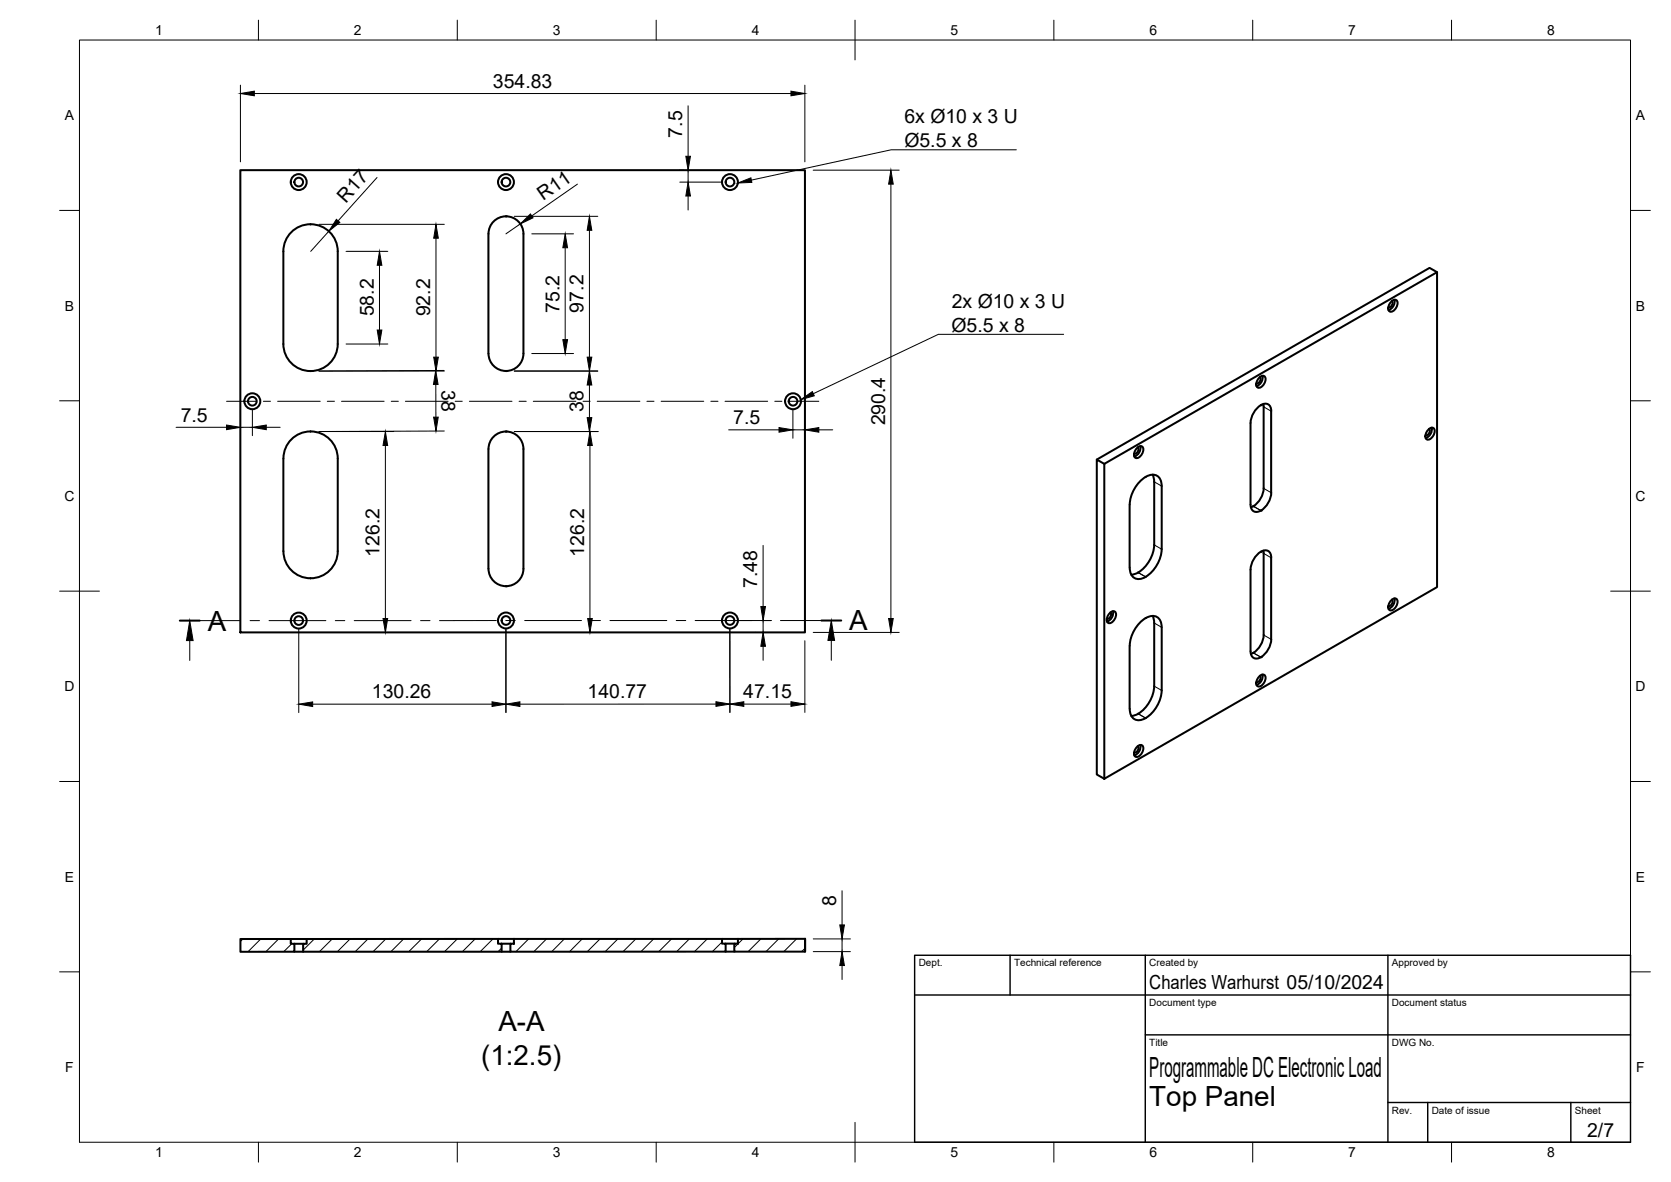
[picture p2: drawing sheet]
<svg xmlns="http://www.w3.org/2000/svg" width="420mm" height="297mm" viewBox="0 0 420 297" stroke-linecap="round" stroke-linejoin="round" font-family="sans-serif">
<!-- layer: Visible -->
<g fill="none" stroke="#000" stroke-width=".51">
<path d="M60.4 42.8h142v116.1h-142zM78 56.4h.1M78.1 56.4a6.8 6.8 0 0 0-6.9 6.8v23.2a6.8 6.8 0 0 0 6.9 6.8 6.8 6.8 0 0 0 6.8-6.8v-23.2a6.8 6.8 0 0 0-6.8-6.8M124.4 55.4a4.4 4.4 0 0 1 4.7-.6 4.4 4.4 0 0 1 2.5 4v30a4.4 4.4 0 0 1-4.4 4.4 4.4 4.4 0 0 1-4.4-4.4v-30a4.4 4.4 0 0 1 1.6-3.4zM349.9 75.8a.86 .86 0 0 1 1.5 0 2.16 2.16 0 0 1-1.9 2.5 1.44 1.44 0 0 1 0-2.2zM350 75.6a1.07 1.07 0 0 1-.9 1.6M350.6 75.3a2.32 2.32 0 0 1-1.5 2.6M361.3 68.4l-1.8-1.1-83.7 48.2M316.7 94.9a.86 .86 0 0 1 1.5 0 2.16 2.16 0 0 1-1.8 2.5 1.44 1.44 0 0 1-.1-2.2zM316.8 94.8a1.07 1.07 0 0 1-.9 1.5M317.4 94.4a2.32 2.32 0 0 1-1.5 2.7M71.2 115.2v23.3"/>
<path d="M71.3 115.2a6.8 6.8 0 0 1 6.8-6.8 6.8 6.8 0 0 1 6.8 6.8v23.3M124.4 109.5a4.4 4.4 0 0 1 4.7-.6 4.4 4.4 0 0 1 2.5 3.9v30.1a4.4 4.4 0 0 1-4.4 4.4 4.4 4.4 0 0 1-4.4-4.4v-30.1a4.4 4.4 0 0 1 1.6-3.3zM277.7 116.6l83.6-48.2v79.1l-83.6 48.2zM277.7 116.6l-1.9-1.1v79.1l1.9 1.1M285.9 112.5a.86 .86 0 0 1 1.5 0 2.16 2.16 0 0 1-1.8 2.6 1.44 1.44 0 0 1 0-2.2zM286.1 112.4a1.07 1.07 0 0 1-.9 1.6M286.7 112.1a2.32 2.32 0 0 1-1.5 2.6M288.1 119.9a2.45 2.45 0 0 1 2.8-.4 2.45 2.45 0 0 1 1.2 2.6v15.9M288.1 119.8a8.8 8.8 0 0 0-4 7l-.1 15.9M289.8 119.3l.4 1.8v15.8a8.9 8.9 0 0 1-4 7M317 101.8a5.8 5.8 0 0 0-2.6 4.5v20.5a1.59 1.59 0 0 0 .8 1.7 1.59 1.59 0 0 0 1.8-.2 5.7 5.7 0 0 0 2.6-4.5v-20.5M317 101.8a1.59 1.59 0 0 1 1.9-.2 1.59 1.59 0 0 1 .7 1.7"/>
<path d="M317.7 101.5v21.2a5.4 5.4 0 0 1-3.2 4.8M359.2 107.9a.86 .86 0 0 1 1.5 0 2.16 2.16 0 0 1-1.8 2.6 1.44 1.44 0 0 1 0-2.2zM359.3 107.8a1.07 1.07 0 0 1-.9 1.6M360 107.5a2.32 2.32 0 0 1-1.5 2.6M71.3 138.5a6.8 6.8 0 0 0 6.8 6.8 6.8 6.8 0 0 0 6.8-6.8M292.1 138a8.8 8.8 0 0 1-4 6.9M317.7 138.4v21.2M279.1 154a.86 .86 0 0 1 1.5 0 2.16 2.16 0 0 1-1.8 2.6 1.44 1.44 0 0 1 0-2.2zM279.2 153.9a1.07 1.07 0 0 1-.9 1.6M279.8 153.6a2.32 2.32 0 0 1-1.5 2.6M284.1 142.7a2.44 2.44 0 0 0 1.1 2.5 2.44 2.44 0 0 0 2.9-.2M286.2 143.9l-1.7 .5"/>
<path d="M286.2 143.9h.1M288.1 155.3a8.8 8.8 0 0 0-4 7M288.1 145h.1M288.1 155.3h.1M288.1 155.3a2.45 2.45 0 0 1 2.8-.2 2.45 2.45 0 0 1 1.2 2.6v15.8a8.8 8.8 0 0 1-4 6.9M289.8 154.8l.4 1.7M290.2 156.6v15.8a7.7 7.7 0 0 1-5.7 7.5M317.7 159.6a5.4 5.4 0 0 1-3.2 4.7M349.9 150.8a.86 .86 0 0 1 1.5 0 2.16 2.16 0 0 1-1.9 2.6 1.44 1.44 0 0 1 0-2.2zM350 150.7a1.07 1.07 0 0 1-.9 1.6M350.6 150.4a2.32 2.32 0 0 1-1.5 2.6M284 162.3l.1 15.8a2.44 2.44 0 0 0 1.1 2.6 2.44 2.44 0 0 0 2.9-.2"/>
<path d="M316.7 169.9a.86 .86 0 0 1 1.5 .1 2.16 2.16 0 0 1-1.8 2.5 1.44 1.44 0 0 1-.1-2.2zM316.8 169.8a1.07 1.07 0 0 1-.9 1.6M317.4 169.5a2.32 2.32 0 0 1-1.5 2.6M319.6 160.6a5.2 5.2 0 0 1-3.7 4.9 1.54 1.54 0 0 1-1.5-1.9v-20.4a5.1 5.1 0 0 1 3.8-4.9 1.54 1.54 0 0 1 1.4 1.8v20.6M285.9 187.6a.86 .86 0 0 1 1.5 0 2.16 2.16 0 0 1-1.8 2.6 1.44 1.44 0 0 1 0-2.2zM286.1 187.5a1.07 1.07 0 0 1-.9 1.6M286.7 187.2a2.32 2.32 0 0 1-1.5 2.6M60.5 236h12.6v1.2h.9v2h-13.5zM73.1 236h4M74 237.2h2.2M74 239.2h2.2M77.1 236h48.1v1.2h.9v2h-49.9v-2h.9z"/>
<path d="M125.2 236h4M126.1 237.2h2.2M126.1 239.2h2.2M129.2 236h52.3v1.1h1v2l-54.2 .1v-2h.9zM181.5 236h4M182.5 237.1h2.1M182.5 239.1h2.1M185.5 236l16.9-.1v3.2h-17.8v-2h.9zM202.4 235.9h.1M202.4 235.9v3.2"/>
<circle cx="75.1" cy="45.8" r="1.09"/>
<circle cx="75.1" cy="45.8" r="2"/>
<circle cx="127.2" cy="45.8" r="1.09"/>
<circle cx="127.2" cy="45.8" r="2"/>
<circle cx="183.5" cy="45.8" r="1.09"/>
<circle cx="183.5" cy="45.8" r="2"/>
<circle cx="63.4" cy="100.8" r="1.09"/>
<circle cx="63.4" cy="100.8" r="2"/>
<circle cx="199.4" cy="100.8" r="1.09"/>
<circle cx="199.4" cy="100.8" r="2"/>
<circle cx="75.1" cy="156" r="1.09"/>
<circle cx="75.1" cy="156" r="2"/>
<circle cx="127.2" cy="155.9" r="1.09"/>
<circle cx="127.2" cy="155.9" r="2"/>
<circle cx="183.5" cy="155.9" r="1.09"/>
<circle cx="183.5" cy="155.9" r="2"/>
</g>
<g fill="#000">
<circle cx="127.2" cy="54.4" r=".25"/>
<circle cx="127.2" cy="93.2" r=".25"/>
<circle cx="127.2" cy="108.4" r=".25"/>
<circle cx="317" cy="101.8" r=".25"/>
<circle cx="315.1" cy="127.2" r=".25"/>
<circle cx="317" cy="128.3" r=".25"/>
<circle cx="317" cy="138.7" r=".25"/>
<circle cx="127.2" cy="147.3" r=".25"/>
<circle cx="315.1" cy="164.1" r=".25"/>
<circle cx="317" cy="165.1" r=".25"/>
</g>
<!-- layer: Visible Narrow -->
<path d="M317.7 102.2l1.9 1.1M290.2 121.1l1.9 1.1M290.2 136.9l1.9 1.1M315.1 127.2l1.9 1.1M317.7 139.1l1.9 1.1M317.7 122.7l1.9 1.1M288.1 145l-1.9-1.1 1.9 1.1M290.2 156.6l1.9 1.1M317.7 159.6l1.9 1.1M286.2 179.4l1.9 1.1M290.2 172.4l1.9 1.1M315.1 164.1l1.9 1" fill="none" stroke="#000" stroke-width=".25"/>
<!-- layer: BORDER -->
<g fill="none" stroke="#000" stroke-width=".25">
<path d="M20 10.1h390v276.9h-390zM65 5.1v5M115 5.1v5M165 5.1v5M215 5.1v10M265 5.1v5M315 5.1v5M365 5.1v5M15 52.9h5M410 52.9h5M15 100.7h5M410 100.7h5"/>
<path d="M15 148.6h10M405 148.6h10M15 196.4h5M410 196.4h5M15 244.2h5M410 244.2h5M65 287v5M115 287v5M165 287v5M215 282.1v9.9M265 287v5M315 287v5"/>
<path d="M365 287v5"/>
</g>
<!-- layer: TITLEBLOCK -->
<path d="M230 240.1h180v46.9h-180zM230 250h180M254 240.1v9.9M288 240.1v46.9M349 240.1v46.9M288 260.1h122M349 277.1h61M359 277.1v9.9M395 277.1v9.9" fill="none" stroke="#000" stroke-width=".36"/>
<!-- layer: Section Lines -->
<path d="M45.2 156h5M206.5 155.9h5" fill="none" stroke="#000" stroke-width=".51"/>
<g fill="none" stroke="#000" stroke-width=".25">
<path d="M50.2 156h10.3M62.9 156h2.4M67.6 156h14.3M84.3 156h2.4M89.1 156h14.3M105.7 156h2.4M124.8 155.9l-14.3 .1M127.2 155.9h2.4M131.9 155.9h14.3M148.6 155.9h2.4M153.4 155.9h14.3M170 155.9h2.4"/>
<path d="M174.8 155.9h14.3M191.5 155.9h2.3M196.2 155.9h10.3M47.7 161v5M209 160.9v5"/>
</g>
<path d="M47.7 156l.9 5h-1.7zM209 155.9l.8 5h-1.6z" fill="#000" stroke="#000" stroke-width=".25"/>
<!-- layer: Hatching -->
<g fill="none" stroke="#000" stroke-width=".25">
<path d="M61.1 236l-.6 .6M65.6 236l-3.2 3.2M70 236l-3.2 3.2M73.3 237.2l-2 2M79 236l-2.8 2.8M83.5 236l-3.2 3.2M88 236l-3.2 3.2M92.5 236l-3.2 3.2M97 236l-3.2 3.2M101.5 236l-3.2 3.2M106 236l-3.2 3.2M110.5 236l-3.2 3.2"/>
<path d="M115 236l-3.2 3.2M119.4 236l-3.2 3.2M123.9 236l-3.2 3.2M126.1 238.3l-.9 .9M132.9 236l-3.2 3.2M137.4 236l-3.2 3.2M141.9 236l-3.2 3.2M146.4 236l-3.2 3.2M150.9 236l-3.2 3.1M155.4 236l-3.2 3.1M159.9 236l-3.2 3.1M164.4 236l-3.2 3.1"/>
<path d="M168.8 236l-3.1 3.1M173.3 236l-3.2 3.1M177.8 236l-3.2 3.1M181.5 236.7l-2.4 2.4M186.8 236l-2.2 2.1M191.3 236l-3.2 3.1M195.8 236l-3.2 3.1M200.3 236l-3.2 3.1M202.4 238.3l-.8 .8"/>
</g>
<!-- layer: FD_Dimensions -->
<g fill="none" stroke="#000" stroke-width=".25">
<path d="M60.5 21.4v19.3M63.9 23.5h135M173 26.6v12.7M202.4 21.4v19.3M80.2 56.4h31.5M82.7 58.1l-4.6 5.1M94.8 44.6l-9.8 10.9M109.6 59.9v29.9M129.3 54.4h21M130.8 56.3l-3.6 2.5M133.7 58.8h10.5M145.2 46.3l-11.5 8"/>
<path d="M148.2 57.9v31.9M170.9 42.8h1M170.9 45.8h10.5M173 42.8v3M173 49.3v3.5M204.5 42.8h21.6M224 46.3v109.1M87 63.2h10.5M95.4 66.7v16.2M142.1 62.3v23.1M80.2 93.2h31.5M87 86.5h10.5"/>
<path d="M109.6 96.6v8.2M111.7 93.1l-31.5 .1M129.3 93.2h21M133.7 88.8h10.5M148.2 96.8v8.2M44.3 107.4h12.7M60.5 107.4h3M63.5 102.9v6.6M67 107.4h3.4M96.9 112v43.4M111.7 108.3l-31.5 .1h18.8M129.3 108.4h21.1"/>
<path d="M148.3 112v43.4M183.2 108h12.7M199.4 102.9v7.2M199.4 108h3M205.9 108h3.5M191.9 137.1v15.3M75.1 158.1v21M127.2 158.1v21M185.6 155.9h8.4M189.8 158.9h.1M191.9 155.9v3M204.5 158.9h21.6"/>
<path d="M78.6 177h45.1M180 176.9l-49.3 .1M183.5 179v-21v21M187 176.9h11.9M191.9 162.4v3.5M202.4 161v18M204.5 239.1h9.3M204.5 236h9.3M211.7 223.8v8.6M211.7 236v3.1M211.7 242.6v3.6"/>
</g>
<g fill="#000" stroke="#000" stroke-width=".25">
<path d="M60.5 23.5l3.4-.6v1.2zM172.4 39.3h1.2l-.6 3.5zM198.9 22.9l3.5 .6-3.5 .6zM84.6 55.1l.8 .8-2.7 2.2zM109.6 56.4l.6 3.5h-1.1zM130.8 56.3l2.6-2.5 .6 .9zM148.2 54.4l.6 3.5h-1.2zM173 45.8l.6 3.5h-1.2zM224 42.8l.6 3.5h-1.2zM95.4 63.2l.6 3.5h-1.2zM142.1 58.8l.6 3.5h-1.2zM94.8 82.9h1.2l-.6 3.6z"/>
<path d="M109.1 89.8h1.1l-.6 3.4zM109.6 93.1l.6 3.5h-1.2zM141.5 85.4h1.2l-.6 3.4zM147.6 89.8h1.2l-.6 3.4zM148.2 93.2l.6 3.6h-1.2zM57 106.8l3.5 .6-3.5 .6zM63.5 107.4l3.5-.6v1.2zM96.9 108.4l.6 3.6h-1.2zM109 104.8h1.2l-.6 3.5zM147.6 105h1.2l-.6 3.4zM148.3 108.4l.6 3.6h-1.1zM195.9 107.4l3.5 .6-3.5 .6z"/>
<path d="M202.4 108l3.5-.6v1.2zM96.3 155.4h1.2l-.6 3.5zM147.8 155.4h1.1l-.6 3.5zM191.3 152.4h1.2l-.6 3.5zM223.4 155.4h1.2l-.6 3.5zM75.1 177l3.5-.6v1.2zM123.7 176.4l3.5 .6-3.5 .5zM127.2 177l3.5-.6v1.1zM180 176.3l3.5 .6-3.5 .6zM183.5 176.9l3.5-.6v1.2zM191.9 158.9l.6 3.5h-1.2zM198.9 176.3l3.5 .6-3.5 .6z"/>
<path d="M211.2 232.4h1.1l-.6 3.6zM211.7 239.1l.6 3.5h-1.1z"/>
</g>
<!-- layer: Hole Notes -->
<path d="M185.5 46l3.3-1.3 .2 1.1zM201.3 100.4l3-2 .4 1.1z" fill="#000" stroke="#000" stroke-width=".25"/>
<path d="M255.5 37.6h-31.4l-35.2 7.7M267.4 84h-31.5l-31.4 14.9" fill="none" stroke="#000" stroke-width=".25"/>
<!-- layer: Smart Centers -->
<g fill="none" stroke="#000" stroke-width=".25">
<path d="M57 100.8h7.5M66.2 100.8h1.8M69.8 100.8h10.7M82.3 100.8h1.8M85.9 100.8h10.7M98.4 100.8h1.8M101.9 100.8h10.8M114.4 100.8h1.8M118 100.8h10.7M130.5 100.8h1.8M134.1 100.8h10.7M146.6 100.8h1.8"/>
<path d="M150.2 100.8h10.7M162.7 100.8h1.7M166.2 100.8h10.8M178.7 100.8h1.8M182.3 100.8h10.7M194.8 100.8h1.8M198.4 100.8h7.5"/>
</g>
<g font-size="7">
<text x="52.2" y="158.5">A</text>
<text x="213.5" y="158.4">A</text>
<text x="125.3" y="259.1">A-A</text>
<text x="121" y="267.5">(1:2.5)</text>
<text x="289" y="270.6">Programmable DC Electronic Load</text>
<text x="289" y="278.1">Top Panel</text>
</g>
<g font-size="4.9">
<text x="124" y="22">354.83</text>
<text x="171.6" y="34.6" transform="rotate(-90 171.6 34.6)">7.5</text>
<text x="227.4" y="31">6x Ø10 x 3 U</text>
<text x="227.4" y="36.9">Ø5.5 x 8</text>
<text x="87" y="51.2" transform="rotate(-48 87 51.2)">R17</text>
<text x="136.6" y="50.5" transform="rotate(-35 136.6 50.5)">R11</text>
<text x="239.3" y="77.4">2x Ø10 x 3 U</text>
<text x="94" y="79.5" transform="rotate(-90 94 79.5)">58.2</text>
<text x="108.2" y="79.5" transform="rotate(-90 108.2 79.5)">92.2</text>
<text x="140.7" y="78.6" transform="rotate(-90 140.7 78.6)">75.2</text>
<text x="146.7" y="78.5" transform="rotate(-90 146.7 78.5)">97.2</text>
<text x="239.2" y="83.3">Ø5.5 x 8</text>
<text x="111" y="98" transform="rotate(90 111 98)">38</text>
<text x="45.4" y="105.9">7.5</text>
<text x="146.7" y="103.6" transform="rotate(-90 146.7 103.6)">38</text>
<text x="184.4" y="106.6">7.5</text>
<text x="222.5" y="106.9" transform="rotate(-90 222.5 106.9)">290.4</text>
<text x="95.4" y="139.9" transform="rotate(-90 95.4 139.9)">126.2</text>
<text x="146.9" y="139.9" transform="rotate(-90 146.9 139.9)">126.2</text>
<text x="190.4" y="147.8" transform="rotate(-90 190.4 147.8)">7.48</text>
<text x="93.5" y="175.5">130.26</text>
<text x="147.7" y="175.5">140.77</text>
<text x="186.9" y="175.5">47.15</text>
<text x="210.3" y="227.7" transform="rotate(-90 210.3 227.7)">8</text>
<text x="289" y="248.5">Charles Warhurst 05/10/2024</text>
<text x="399.1" y="285.7">2/7</text>
</g>
<g font-size="3.5">
<text x="39" y="8.8">1</text>
<text x="89" y="8.8">2</text>
<text x="139" y="8.8">3</text>
<text x="189" y="8.8">4</text>
<text x="239" y="8.8">5</text>
<text x="289" y="8.8">6</text>
<text x="339" y="8.8">7</text>
<text x="389" y="8.8">8</text>
<text x="16.3" y="30.2">A</text>
<text x="411.3" y="30.2">A</text>
<text x="16.3" y="78">B</text>
<text x="411.3" y="78">B</text>
<text x="16.2" y="125.9">C</text>
<text x="411.2" y="125.9">C</text>
<text x="16.2" y="173.7">D</text>
<text x="411.2" y="173.7">D</text>
<text x="16.3" y="221.6">E</text>
<text x="411.3" y="221.6">E</text>
<text x="16.4" y="269.4">F</text>
<text x="411.4" y="269.4">F</text>
<text x="39" y="290.8">1</text>
<text x="89" y="290.8">2</text>
<text x="139" y="290.8">3</text>
<text x="189" y="290.8">4</text>
<text x="239" y="290.8">5</text>
<text x="289" y="290.8">6</text>
<text x="339" y="290.8">7</text>
<text x="389" y="290.8">8</text>
</g>
<g font-size="2.5">
<text x="231" y="242.9">Dept.</text>
<text x="255" y="242.9">Technical reference</text>
<text x="289" y="242.9">Created by</text>
<text x="350" y="242.9">Approved by</text>
<text x="289" y="252.8">Document type</text>
<text x="350" y="252.8">Document status</text>
<text x="289" y="262.9">Title</text>
<text x="350" y="262.9">DWG No.</text>
<text x="350" y="279.9">Rev.</text>
<text x="360" y="279.9">Date of issue</text>
<text x="396" y="279.9">Sheet</text>
</g>
</svg>
